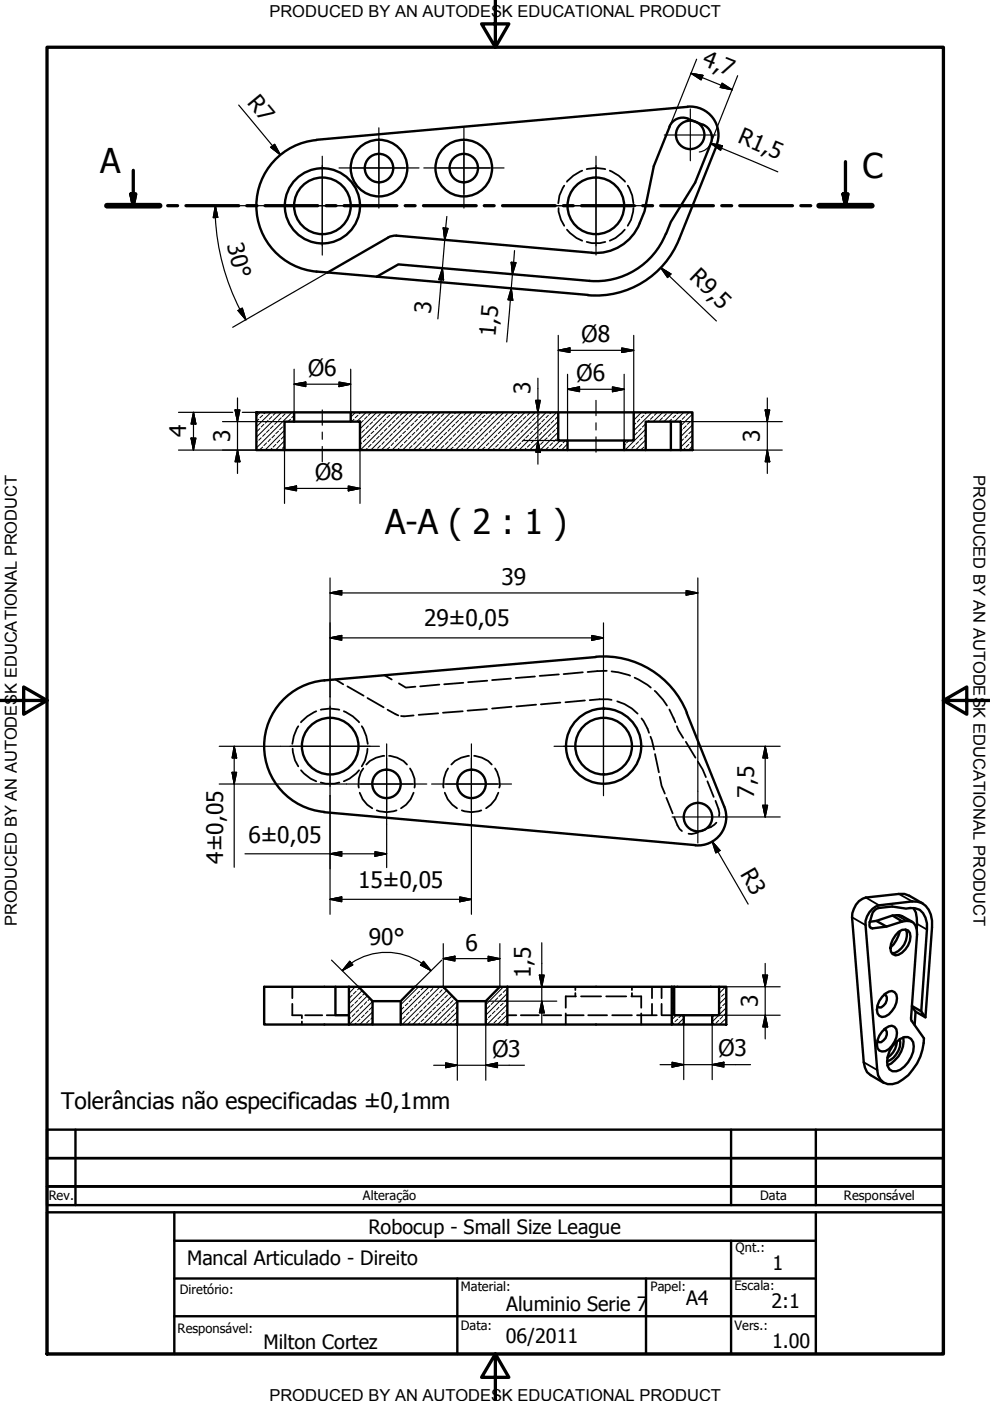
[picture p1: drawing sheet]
<svg xmlns="http://www.w3.org/2000/svg" width="210mm" height="297mm" viewBox="0 0 210 297" stroke-linecap="round" stroke-linejoin="round" font-family="sans-serif">
<!-- layer: Hidden (ISO) -->
<g fill="none" stroke="#000" stroke-width=".38">
<path d="M119.6 39.4l-1 2.1-.2 1.6M123.4 36.2a8.2 8.2 0 0 0-3.2 2.3M124.4 35.9a7.8 7.8 0 0 1 3.9 0M129.3 36.2a8.2 8.2 0 0 1 3.2 2.3M133.1 39.4l.9 2.1 .3 1.6M118.4 44.1v.8l.5 1.7 .7 1.3M120.2 48.7l.6 .7 1.4 1.1 1.2 .5M124.4 51.3l1.1 .2h1.7l1.1-.2M132.5 48.7l-2 1.8-1.2 .5M134.3 44.1l-.5 2.5-.7 1.3M62 158.7l.5 2.5 .7 1.3M63.2 154l-.9 2.1-.3 1.6"/>
<path d="M67.1 150.8a8.2 8.2 0 0 0-3.3 2.3M68 150.5a7.8 7.8 0 0 1 3.9 0M71.1 144.1l1.7 1M72.9 150.8a8.2 8.2 0 0 1 3.2 2.3M73.7 145.5l3.4 2M76.7 154l1 2.1 .3 1.6M77.9 158.7l-.5 2.5-.7 1.3M77.9 148l3.4 2M81.5 143.2l1.6 .9M82.2 150.5l2.3 1.2M84.6 144.9l1.4 .9 2.1-.2M87.7 151.7l-2.7 .1"/>
<path d="M92.9 151.2l-4.1 .4M93.2 145.1l-4.1 .4M98.1 150.8l-4.2 .3M98.2 144.8l-4 .3M103.3 150.4l-4.2 .3M103.3 144.3l-4 .3M108.3 143.9l-4 .3M108.5 149.8l-4.2 .4M113.4 143.4l-4.1 .3M113.7 149.4l-4.2 .4M118.5 143l-4.1 .3M118.8 149l-4.1 .3"/>
<path d="M123.6 142.5l-4.1 .4M124 148.5l-4.1 .4M128.7 142.2l-4.1 .3M129.7 148.4l-2.6-.1-2.1 .1M129.7 142.4l1.4 .1 2.5 .7M130.9 148.7l1.5 .6 1.6 .9 1.2 1.1M134.6 143.7l2.7 1.5 .7 .6M136 152.3l.5 .6 1.1 2.5M137.9 156.2l.8 2.7M138.8 146.5l1.8 1.9 .8 1.2M138.9 159.9l.8 3.9M141.9 150.4l1.3 2.7"/>
<path d="M143.5 154l.3 .8 1 1.6M145.4 157.3l2 3.3M63.8 163.3l.7 .7 1.3 1.1 1.3 .6M68 165.9l1.1 .3h1.8l1-.3M76.1 163.3l-.6 .7-1.4 1.1-1.2 .6M76.3 168.1l.6 1.4 1 1.1 1 .8M77 162.9a5.2 5.2 0 0 0-.9 4.1M79.9 171.8a6 6 0 0 0 4.2 0M81.5 160.3a5.6 5.6 0 0 0-3.8 1.8M82.5 160.3a5.6 5.6 0 0 1 3.8 1.8M86.9 162.9a5.2 5.2 0 0 1 1 4.1M87.7 168.1l-.6 1.4-1 1.1-1.1 .8"/>
<path d="M94.3 168.1l.6 1.4 1 1.1 1 .8M95 162.9a6 6 0 0 0-1 4.1M97.9 171.8a5.8 5.8 0 0 0 4.1 0M99.4 160.3a5.6 5.6 0 0 0-3.7 1.8M100.5 160.3a5.6 5.6 0 0 1 3.8 1.8M105 162.9a5.5 5.5 0 0 1 .9 4.1M105.7 168.1l-.7 1.4-.9 1.1-1 .8M139.9 164.7l.4 1.9 .7 1.7M141.3 169.1l1.3 3.4M142.9 173.3l.7 1.7 .5 .8 .5 .4M148 161.5l1 1.6 .7 1.7M148 176.5l-1.4 .3h-.6"/>
<path d="M149.6 175.8l-1 .4M150 165.7l1.3 3.3M151.7 169.8l.6 1.7 .2 .9v.6M151.9 174.4l-1.2 1-.6 .2M62 212.8v2.5h1.8M62 209.2v2.4M64 215.3v.6M64 216.6v.6M64.7 215.3h3.6M69.3 215.3h1.8M107.6 215.3h1.9M110.4 215.3h3.8"/>
<path d="M115.2 215.3h3.8M120 215.3h3.8M120 214.9v2.3M122 209.2v.7M122 210.6v.7M122.1 211.3h-2.1v2.4M123.2 211.3h4.2M124.7 215.3h4M128.5 211.3h4.3M129.8 215.3h4.2M133.9 211.3h2.1v2.4M134 209.2v.7"/>
<path d="M134 210.6v.7M135.1 215.3h4.2M136 214.9v2.3M138.2 209.2v2.4M138.2 212.8v2.5M140.3 209.2v2.4M140.3 212.8v2.5M140.3 215.3h2.1"/>
</g>
<!-- layer: Visible (ISO) -->
<g fill="none" stroke="#000" stroke-width=".51">
<path d="M67.1 29.7a14 14 0 0 0-12.7 14 14 14 0 0 0 12.7 13.9M67.1 29.6l78.7-7a6 6 0 0 1 6.1 8.2M141.9 26.8a2.96 2.96 0 0 1 4-1.6l3.1 1.2a3 3 0 0 1 1.7 3.9M142 26.8l-3.4 8.4-1.9 9.6-1.1 2.5M150.7 30.3l-3.3 8.4-5.2 8.3-1 2.6M152 30.8l-8 19.9M67.1 57.6l2.4 .2M69.5 57.8l10.4 .9M79.9 58.7l4.6-2.6 40.5 3.4M79.9 58.7l44.8 3.8M82.2 50.4l-12.7 7.4M84 50l-1 .1-.7 .3"/>
<path d="M135.6 47.4a10 10 0 0 1-10.1 6.2l-41.5-3.6M141.2 49.6a16 16 0 0 1-16.2 10M144 50.7a19 19 0 0 1-19.3 11.9M54.4 87.4h8v2h-2.1v6h-5.9zM60.3 95.4h16M62.4 89.4h12M62.4 87.4h12M74.4 87.4h44v6h1.9v2h-44v-6h-1.9zM118.4 87.4h16M120.3 95.4h12M120.3 93.4h12M134.4 87.4h12.4v8h-2.5v-6h-7.4v6h-4.6v-2h2.1z"/>
<path d="M136.9 95.4h7.4M142.2 89.4v6M126.3 139.2a19 19 0 0 1 19.3 11.9M126.4 139.3l-57.6 5M68.8 144.2a14 14 0 0 0-12.8 14 14 14 0 0 0 12.8 13.9M145.6 151.2l8 19.8a6 6 0 0 1-6.1 8.2M68.7 172.2l78.7 7M180.7 194.5l2.4 30.7M189.2 194.1l2.1 1.3-3.3 1.1-2.2-1.3M190.5 197.6l.8-.4 .7-.1 .5 .2a2.65 2.65 0 0 1 0 3.2 3.6 3.6 0 0 1-2.6 2.1 1.66 1.66 0 0 1-1-2.5l.4-.9zM190.8 197.4a7 7 0 0 1-2 3.5M191.3 194.2l-.6-.2-1.5 .1-3.4 1.1-1.4 .2"/>
<path d="M192 197.1a3.6 3.6 0 0 1-.9 3.9l-1.4 1-.6 .1M192.2 195.2l-.9 .2M193.7 192.5a7 7 0 0 1 .7 4.4M197.6 196.6l-1.4 19.1M71.1 209.2h-15.1v8h18M74 209.2h2l3 3.1v4.9h-5M74 209.2h-2.9v6.1h2.9M74 209.2v8M76 209.2h11.9M79 217.2h6M79 212.3h6M87.9 209.2h6.1l3 3.1v4.9h-12v-4.9z"/>
<path d="M94 209.2h12M97 217.2h6M97 212.3h6M107.6 209.2h-1.6l-3 3.1v4.9h4.6M107.6 209.2h44.9M107.6 217.2h34.8M107.6 209.2v8M142.4 209.2v8M142.9 209.2v6.1h2.1v1.9h-2.6M145 215.3h6M145 217.2h6M152.5 209.2h1.5v8h-3v-1.9h1.5z"/>
<path d="M187 218.7a2.05 2.05 0 0 1 2.7-1 2.57 2.57 0 0 1 0 3.1 3.1 3.1 0 0 1-2.7 2.1l-.6-.2a2.65 2.65 0 0 1 0-3.1zM187 211.4a2.05 2.05 0 0 1 2.7-1 2.65 2.65 0 0 1 0 3.1 3.4 3.4 0 0 1-2.7 2.1 1.7 1.7 0 0 1-.9-2.4l.3-1zM187.5 218.2l.3 .2a1.81 1.81 0 0 1-1.4 2.6l-.3-.4M187.5 210.9l.3 .1a1.81 1.81 0 0 1-1.4 2.6l-.3-.3M191.5 219.9a5.7 5.7 0 0 1-3.3 6M193.4 213.4l.7 1.1-.2 2.8M190.1 220.9l.8-.6 .9-.4a1.7 1.7 0 0 1 1.9 2 5.9 5.9 0 0 1-3.6 5.2 1.65 1.65 0 0 1-2-1.9 5.8 5.8 0 0 1 2-4.3zM190.2 220.8a4.4 4.4 0 0 1-2 3.5M190.8 220.3a4.2 4.2 0 0 1-2.7 4.7M195.9 220.1l-.1 1.1"/>
<circle cx="80.4" cy="35.6" r="6"/>
<circle cx="80.4" cy="35.6" r="3"/>
<circle cx="98.3" cy="35.6" r="6"/>
<circle cx="98.3" cy="35.6" r="3"/>
<circle cx="146.3" cy="28.6" r="3"/>
<circle cx="68.4" cy="43.6" r="8"/>
<circle cx="68.4" cy="43.6" r="6"/>
<circle cx="126.3" cy="43.6" r="6"/>
<circle cx="70" cy="158.2" r="6"/>
<circle cx="128" cy="158.2" r="8"/>
<circle cx="128" cy="158.2" r="6"/>
<circle cx="81.9" cy="166.2" r="3"/>
<circle cx="100" cy="166.2" r="3"/>
<circle cx="148" cy="173.2" r="3"/>
</g>
<!-- layer: Visible Narrow (ISO) -->
<path d="M180.7 194.5l2.8 1.6M183.6 190.3l2.8 1.6M184.4 196.5l.6 .3M190.1 194l2.1 1.2M190.6 189.5l2.8 1.6M194.4 195.9l2.1 1.2M183.1 225.2l2.9 1.7" fill="none" stroke="#000" stroke-width=".38"/>
<path d="M188 196.5l-3 .3-.6-.3a4.9 4.9 0 0 1 1-3.5l.8-.5 3-.3 2.9 .4a3.3 3.3 0 0 1 4.1 1.9l.3 1.3v1.3l-1.2 17.3M191.3 194.2l2.1 1.2M192.2 195.2a1.86 1.86 0 0 1 2.2 1.9v1l-1.2 18 2.7 4M195.6 191.6l-2.8-1.7-1-.4h-1.2l-7 .8a4.3 4.3 0 0 0-2.9 4.2M197.6 196.6a5.2 5.2 0 0 0-2.1-5.2l-2.1-.3-7 .8a4.2 4.2 0 0 0-2.9 4.2l2.5 30.8a2.9 2.9 0 0 0 4.4 2.6 11.2 11.2 0 0 0 5.4-8.3M193.4 213.3l1.9 1.1 .9 1.3-2.1-1.2M183.1 225.2l.3 1.2 .4 .9 .8 .7 2.8 1.6" fill="none" stroke="#000" stroke-width=".51"/>
<!-- layer: Section Line (ISO) -->
<g fill="none" stroke="#000" stroke-width=".7">
<path d="M28.3 36.1v7.5M179.3 34.3v9.3M22.7 43.6h11.1M27.7 41.1h1.1l-.5 2.5zM35.6 43.6h2.1M39.4 43.6h11.2M52.3 43.6h2.2M56.2 43.6h11.2M69.2 43.6h2M73 43.6h11.1M85.9 43.6h2.1M89.8 43.6h11.2"/>
<path d="M102.7 43.6h2.1M106.6 43.6h11.1M119.4 43.6h2.1M123.3 43.6h11.2M136.3 43.6h2.1M140.1 43.6h11.2M153 43.6h2.1M156.8 43.6h11.2M169.8 43.6h2.1M173.7 43.6h11.1M178.8 41.1h1l-.5 2.5z"/>
</g>
<path d="M22.7 43.6h11.1M173.7 43.6h11.1" fill="none" stroke="#000" stroke-width="1.2"/>
<path d="M27.7 41.1l.6 2.5zM27.7 41.1h1.1l-.5 2.5zM178.8 41.1l.5 2.5zM178.8 41.1h1l-.5 2.5z" fill="#000" stroke="#000" stroke-width=".7"/>
<!-- layer: Border (ISO) -->
<path d="M10 10h190v277.1h-190zM105 0v10l-2.9-4.9h5.8l-2.9 4.9M0 148.5h10l-5-2.8v5.7l5-2.9M200 148.5l5 2.9v-5.7l-5 2.8h10M105 287.1l2.9 4.9h-5.8l2.9-4.9v9.9" fill="none" stroke="#000" stroke-width=".7"/>
<!-- layer: Title (ANSI) -->
<path d="M10 257h190v30.1h-190zM37 257v30.1M173 257v30.1M37 279.1h136M37 271.1h136M97 271.1v16M155 263.1v24" fill="none" stroke="#000" stroke-width=".51"/>
<!-- layer: Title (ISO) -->
<path d="M10 239.5h190v6h-190h190v10h-190zM16 239.5v16M155 239.5v16M173 239.5v16M200 251.5h-190h190M37 263.1h136M137 271.1v16" fill="none" stroke="#000" stroke-width=".51"/>
<!-- layer: Hatch (ISO) -->
<g fill="none" stroke="#000" stroke-width=".21">
<path d="M54.5 93.6l-.1 .2M54.9 88.9l-.5 .4M55.1 90.9l-.6 .5M55.2 87.4l-.8 .9M55.4 92.8l-.5 .5M55.7 94.8l-.6 .5M55.7 88.1l-.6 .5M55.9 90l-.5 .5M56.3 91.9l-.6 .6M56.3 87.4l-.4 .3M56.5 93.9l-.6 .6M56.8 89.1l-.5 .6"/>
<path d="M57.1 91.1l-.6 .6M57.3 93.1l-.5 .5M57.5 87.4l-3.1 3.1M57.7 95l-.4 .4M57.7 88.3l-.6 .6M57.9 90.3l-.6 .6M58.2 92.3l-.5 .5M58.5 94.2l-.6 .6M58.5 87.5l-.6 .6M58.7 89.5l-.5 .5M59.1 91.4l-.6 .5M59.3 93.3l-.6 .6"/>
<path d="M59.6 95.3v.1M59.6 88.6l-.5 .5M59.7 87.4l-5.3 5.3M59.9 90.5l-.6 .6M60.2 92.5l-.6 .6M60.3 93.5l-1.9 1.9M60.3 91.2l-4.1 4.2M60.3 94.6l-.4 .4M60.3 90.1l-.1 .2M60.5 87.7l-.6 .6M60.8 87.4l-.1 .1M61.6 88.9l-.6 .5"/>
<path d="M61.9 87.4l-7.5 7.6M62.4 89.2l-.2 .2M62.4 88.1l-.6 .5M75.1 88.9l-.6 .5M75.4 87.4l-1 1M75.9 88.1l-.6 .5M76.5 91.9l-.2 .2M76.5 87.4l-.4 .3M76.7 93.9l-.4 .4M77 89.1l-.5 .6M77.3 91.1l-.6 .6M77.6 93.1l-.6 .5"/>
<path d="M77.7 87.4l-2.1 2M77.9 95l-.4 .4M77.9 88.3l-.6 .6M78.1 90.3l-.5 .6M78.4 92.3l-.5 .5M78.7 94.2l-.6 .6M78.7 87.5l-.6 .6M79 89.5l-.6 .5M79.2 91.4l-.5 .5M79.6 93.3l-.6 .6M79.8 95.3v.1M79.8 88.6l-.6 .5"/>
<path d="M79.9 87.4l-3.6 3.5M80.1 90.5l-.5 .6M80.4 92.5l-.6 .6M80.6 94.5l-.5 .5M80.6 87.7l-.5 .6M81 89.7l-.6 .6M81 87.4v.1M81.2 91.7l-.6 .6M81.5 93.6l-.5 .6M81.8 88.9l-.6 .6M82 90.9l-.5 .5M82.1 87.4l-5.8 5.8"/>
<path d="M82.4 92.8l-.6 .5M82.6 94.8l-.6 .5M82.6 88.1l-.6 .5M82.9 90l-.5 .5M83.2 91.9l-.6 .6M83.2 87.4l-.3 .3M83.4 93.9l-.5 .6M83.8 89.1l-.6 .6M84 91.1l-.6 .6M84.3 93.1l-.5 .5M84.4 87.4l-8 8M84.6 95l-.3 .4"/>
<path d="M84.6 88.3l-.6 .6M84.8 90.3l-.5 .6M85.2 92.3l-.6 .5M85.4 94.2l-.6 .6M85.4 87.5l-.6 .6M85.7 89.5l-.5 .5M86 91.4l-.6 .5M86.3 93.3l-.6 .6M86.6 95.3l-.1 .1M86.6 88.6l-.6 .5M86.6 87.4l-8 8M86.8 90.5l-.5 .6"/>
<path d="M87.1 92.5l-.5 .6M87.4 94.5l-.6 .5M87.4 87.7l-.6 .6M87.7 89.7l-.6 .6M87.8 87.4l-.1 .1M87.9 91.7l-.5 .6M88.3 93.6l-.6 .6M88.5 88.9l-.6 .6M88.8 90.9l-.5 .5M88.8 87.4l-8 8M89.1 92.8l-.6 .5M89.3 94.8l-.5 .5"/>
<path d="M89.3 88.1l-.5 .5M89.7 90l-.6 .5M89.9 91.9l-.6 .6M90 87.4l-.3 .3M90.2 93.9l-.5 .6M90.5 89.1l-.6 .6M90.7 91.1l-.5 .6M91.1 93.1l-.6 .5M91.1 87.4l-8 8M91.3 95l-.3 .4M91.3 88.3l-.6 .6M91.6 90.3l-.5 .6"/>
<path d="M91.9 92.3l-.6 .5M92.1 94.2l-.5 .6M92.1 87.5l-.5 .6M92.5 89.5l-.6 .5M92.7 91.4l-.6 .5M93 93.3l-.5 .6M93.3 95.3l-.1 .1M93.3 88.6l-.6 .5M93.3 87.4l-8 8M93.5 90.5l-.5 .6M93.9 92.5l-.6 .6M94.1 94.5l-.6 .5"/>
<path d="M94.1 87.7l-.6 .6M94.4 89.7l-.5 .6M94.5 87.4l-.1 .1M94.7 91.7l-.6 .6M95 93.6l-.6 .6M95.2 88.9l-.5 .6M95.5 90.9l-.5 .5M95.6 87.4l-8 8M95.8 92.8l-.6 .5M96.1 94.8l-.6 .5M96.1 88.1l-.6 .5M96.4 90l-.6 .5"/>
<path d="M96.6 91.9l-.5 .6M96.7 87.4l-.3 .3M97 93.9l-.6 .6M97.2 89.1l-.6 .6M97.5 91.1l-.5 .6M97.8 93.1l-.6 .5M97.9 87.4l-8 8M98 95l-.3 .4M98 88.3l-.5 .6M98.4 90.3l-.6 .6M98.6 92.3l-.6 .5M98.9 94.2l-.5 .6"/>
<path d="M98.9 87.5l-.5 .6M99.2 89.5l-.6 .5M99.4 91.4l-.5 .5M99.8 93.3l-.6 .6M100 95.3l-.1 .1M100 88.6l-.6 .5M100.1 87.4l-8 8M100.3 90.5l-.5 .6M100.6 92.5l-.6 .6M100.8 94.5l-.5 .5M100.8 87.7l-.5 .6M101.2 89.7l-.6 .6"/>
<path d="M101.2 87.4v.1M101.4 91.7l-.6 .6M101.7 93.6l-.5 .6M102 88.9l-.6 .6M102.2 90.9l-.5 .5M102.4 87.4l-8 8M102.6 92.8l-.6 .5M102.8 94.8l-.6 .5M102.8 88.1l-.6 .5M103.1 90l-.5 .5M103.4 91.9l-.6 .6M103.4 87.4l-.3 .3"/>
<path d="M103.7 93.9l-.6 .6M103.9 89.1l-.5 .6M104.2 91.1l-.5 .6M104.5 93.1l-.6 .5M104.6 87.4l-8 8M104.8 95l-.3 .4M104.8 88.3l-.6 .6M105.1 90.3l-.6 .6M105.3 92.3l-.5 .5M105.7 94.2l-.6 .6M105.7 87.5l-.6 .6M105.9 89.5l-.6 .5"/>
<path d="M106.2 91.4l-.5 .5M106.5 93.3l-.6 .6M106.7 95.3v.1M106.7 88.6l-.5 .5M106.8 87.4l-8 8M107.1 90.5l-.6 .6M107.3 92.5l-.6 .6M107.6 94.5l-.5 .5M107.6 87.7l-.5 .6M107.9 89.7l-.6 .6M107.9 87.4v.1M108.1 91.7l-.5 .6"/>
<path d="M108.5 93.6l-.6 .6M108.7 88.9l-.6 .6M109 90.9l-.5 .5M109.1 87.4l-8 8M109.3 92.8l-.6 .5M109.5 94.8l-.5 .5M109.5 88.1l-.5 .5M109.9 90l-.6 .5M110.1 91.9l-.6 .6M110.2 87.4l-.3 .3M110.4 93.9l-.5 .6M110.7 89.1l-.6 .6"/>
<path d="M110.9 91.1l-.5 .6M111.3 93.1l-.6 .5M111.3 87.4l-8 8M111.5 95l-.3 .4M111.5 88.3l-.6 .6M111.8 90.3l-.5 .6M112.1 92.3l-.6 .5M112.4 94.2l-.6 .6M112.4 87.5l-.6 .6M112.6 89.5l-.5 .5M112.9 91.4l-.5 .5M113.2 93.3l-.6 .6"/>
<path d="M113.5 95.3l-.1 .1M113.5 88.6l-.6 .5M113.5 87.4l-8 8M113.8 90.5l-.6 .6M114 92.5l-.5 .6M114.4 94.5l-.6 .5M114.4 87.7l-.6 .6M114.6 89.7l-.6 .6M114.7 87.4l-.1 .1M114.9 91.7l-.5 .6M115.2 93.6l-.6 .6M115.4 88.9l-.5 .6"/>
<path d="M115.8 90.9l-.6 .5M115.8 87.4l-8 8M116 92.8l-.6 .5M116.3 94.8l-.5 .5M116.3 88.1l-.5 .5M116.6 90l-.6 .5M116.8 91.9l-.5 .6M116.9 87.4l-.3 .3M117.2 93.9l-.6 .6M117.4 89.1l-.6 .6M117.7 91.1l-.5 .6M118 93.1l-.6 .5"/>
<path d="M118 87.4l-8 8M118.2 95l-.3 .4M118.2 88.3l-.5 .6M118.4 91.6l-3.8 3.8M118.4 89.3l-6.1 6.1M118.4 92.7l-.2 .1M118.4 90.5l-.4 .4M118.8 93.4l-2 2M119.1 94.2l-.5 .6M119.9 93.4l-.5 .5M120.2 95.3l-.1 .1M120.3 94.1l-1.2 1.3"/>
<path d="M132.6 94.2l-.3 .2M133.3 93.4l-.5 .5M133.7 95.3l-.1 .1M134.6 94.5l-.6 .5M134.6 87.7l-.2 .2M134.8 89.7l-.4 .5M134.9 87.4l-.1 .1M135.1 91.7l-.5 .6M135.4 93.6l-.6 .6M135.6 88.9l-.5 .6M136 90.9l-.6 .5M136 87.4l-1.6 1.7"/>
<path d="M136.2 92.8l-.6 .5M136.5 94.8l-.5 .5M136.5 88.1l-.5 .5M136.8 90l-.6 .5M136.9 93.3l-2.2 2.1M136.9 91l-4.4 4.4M136.9 94.3l-.1 .2M136.9 92.1l-.4 .4M137.2 87.4l-.4 .3M137.6 89.1l-.2 .3M138.2 87.4l-3.8 3.9M138.5 88.3l-.6 .6"/>
<path d="M139.3 87.5l-.6 .6M140.5 88.6l-.6 .5M140.5 87.4l-2 2M141.3 87.7l-.6 .6M141.6 87.4l-.1 .1M142.4 88.9l-.5 .5M142.7 87.4l-1.9 2M143.3 88.1l-.6 .5M143.9 87.4l-.4 .3M144.3 89.1l-.2 .3M144.7 91.1l-.4 .3M144.9 93.1l-.6 .5"/>
<path d="M145 87.4l-2 2M145.2 95l-.4 .4M145.2 88.3l-.5 .6M145.5 90.3l-.6 .6M145.7 92.3l-.5 .5M146 94.2l-.5 .6M146 87.5l-.5 .6M146.3 89.5l-.6 .5M146.6 91.4l-.6 .5M146.8 94.5l-.8 .9M146.8 92.3l-2.5 2.5M146.8 90.1l-2.5 2.5"/>
<path d="M146.8 87.8l-2.5 2.5M146.8 93.5l-.5 .4M146.8 88.9l-.2 .2M74.1 213.8l-.1 .2M74.2 209.2l-.2 .3M74.4 215.8l-.4 .4M74.7 211l-.6 .6M74.9 213l-.5 .5M75.2 214.9l-.5 .6M75.3 209.2l-1.3 1.4M75.5 216.9l-.3 .3M75.5 210.2l-.6 .5"/>
<path d="M75.8 212.1l-.6 .6M76.1 214.1l-.6 .5M76.2 209.5l-.4 .4M76.3 216.1l-.5 .5M76.6 211.3l-.5 .5M76.8 210l-2.8 2.8M76.9 213.2l-.6 .6M77.2 215.2l-.6 .6M77.3 210.6l-.4 .4M77.5 217.2h-.1M77.7 212.4l-.5 .6M77.9 211.1l-3.9 4"/>
<path d="M78 214.4l-.5 .5M78.3 216.3l-.6 .6M78.4 211.7l-.4 .4M78.9 213.5l-.6 .6M79 216.8l-.5 .4M79 214.6l-2.7 2.6M79 212.3l-5 4.9M79 215.7l-.4 .4M85 216.3v.1M85.6 213.5l-.6 .6M85.9 215.5l-.6 .6M86.5 212.7l-.6 .5"/>
<path d="M86.7 214.6l-.5 .6M87 216.6l-.5 .6M87.3 211.8l-.6 .6M87.6 213.8l-.6 .6M87.9 215.8l-.6 .5M88.1 211l-.5 .6M88.4 213l-.5 .5M88.7 214.9l-.6 .6M88.8 209.2l-3.8 3.8M89 216.9l-.4 .3M89 210.2l-.6 .5M89.3 212.1l-.6 .6"/>
<path d="M89.5 214.1l-.5 .5M89.9 216.1l-.6 .5M89.9 209.3l-.6 .6M90.1 211.3l-.6 .5M90.4 213.2l-.5 .6M90.7 215.2l-.6 .6M90.9 217.2h.1M90.9 210.4l-.5 .6M91 209.2l-6 6.1M91.2 212.4l-.5 .6M91.5 214.4l-.6 .5M91.8 216.3l-.6 .6"/>
<path d="M91.8 209.6l-.6 .6M92.1 211.6l-.6 .5M92.1 209.2v.1M92.3 213.5l-.5 .6M92.6 215.5l-.5 .6M92.9 210.7l-.6 .6M93.2 212.7l-.6 .5M93.3 209.2l-8 8M93.5 214.6l-.6 .6M93.7 216.6l-.5 .6M93.7 209.9l-.5 .5M94 211.8l-.5 .6"/>
<path d="M94.2 209.5l-.2 .1M94.3 213.8l-.6 .6M94.6 215.8l-.6 .5M94.7 210l-7.2 7.2M94.9 211l-.6 .6M95.2 213l-.6 .5M95.3 210.6l-.1 .1M95.4 214.9l-.5 .6M95.7 216.9l-.3 .3M95.9 211.1l-6.2 6.1M96 212.1l-.6 .6M96.3 214.1l-.6 .5"/>
<path d="M96.5 211.7l-.2 .1M96.6 216.1l-.6 .5M97 216.8l-.5 .4M97 214.5l-2.8 2.7M97 212.3l-5 4.9M97 215.6l-.2 .2M97 213.4l-.4 .4M103 214.1h.1M103.3 216.1l-.3 .3M103.9 213.2l-.6 .6M104.1 215.2l-.5 .6M104.4 217.2h-.1"/>
<path d="M104.7 212.4l-.6 .6M105 214.4l-.6 .5M105.3 216.3l-.6 .6M105.5 211.6l-.5 .5M105.8 213.5l-.5 .6M106.1 215.5l-.6 .6M106.4 210.7l-.6 .6M106.7 212.7l-.6 .5M106.7 209.2l-3.7 3.8M106.9 214.6l-.5 .6M107.3 216.6l-.6 .6M107.3 209.9l-.6 .5"/>
<path d="M107.5 211.8l-.6 .6M107.6 215.1l-2.1 2.1M107.6 212.9l-4.3 4.3M107.6 210.6l-4.6 4.7M107.6 216.3h-.1M107.6 214l-.3 .4M107.6 209.5l-.1 .1M142.6 214.9l-.2 .2M142.7 209.2l-.3 .3M142.9 216.9l-.4 .3M142.9 214.6h.1M142.9 210.2l-.5 .4"/>
<path d="M142.9 213.5l-.5 .4M142.9 211.3l-.5 .4M142.9 212.3l-.3 .4M143.4 215.3l-1 .9M143.7 216.1l-.6 .5M144.5 215.3l-.5 .5M144.8 217.2h.1M145 215.9l-1.4 1.3M151.3 215.3l-.3 .2M151.6 217.2h-.1M152.4 215.3l-1.4 1.3M152.4 216.3l-.6 .6"/>
<path d="M152.7 211.6l-.2 .2M152.8 209.2l-.1 .1M153 213.5l-.5 .5M153.2 215.5l-.5 .6M153.5 210.7l-.5 .6M153.8 212.7l-.6 .5M153.9 209.2l-1.4 1.4M154 215.9l-1.4 1.3M154 213.7l-1.5 1.4M154 211.4l-1.5 1.5M154 217l-.2 .2M154 214.7l-.5 .5"/>
<path d="M154 210.3l-.2 .1"/>
</g>
<!-- layer: Dimension (ISO) -->
<g fill="none" stroke="#000" stroke-width=".25">
<path d="M146.5 15.5l2.5 .5-.3 .9zM146.5 15.5l8.8 3.5M147.7 12.6l-5.7 14.2M153.1 17.6l2.2 1.4-2.6-.5zM156.4 16.1l-5 12.4M50.6 22.3l8.8 10.5M57.4 31.2l.8-.6 1.2 2.2zM150.7 30.4l2.5 .5-.4 1zM150.7 30.4l14.2 6M150.7 30.3a3 3 0 0 1-2.4 1.9M151.4 28.7l-.7 1.6M42.5 43.6h15.3"/>
<path d="M45.7 43.6l.5 2.5-1 .1zM45.7 43.6v2.5M45.7 46.1a48.4 48.4 0 0 0 5.2 19.5M69.5 57.8l-20.2 11.6M93.8 56.9l.2 2.5-1-.1zM94 48.3l1 .1-.7 2.4zM94.7 45.9l-1.9 21.7M108.4 55.6l1 .1-.8 2.5zM109.1 53.1l-1.7 19.4M140.1 56.8l2.1 1.3-.7 .8zM140.1 56.8l11.8 11.3M50.5 65.8l.9-.5 .7 2.5z"/>
<path d="M50.9 65.6l1.2 2.2M62.4 78.3v9.1M74.4 78.3v9.1M108.4 61.1l.3 2.6-1-.2zM118.4 74.3l2.4-.5v.9zM118.4 74.3h16M118.4 71.1v16.3M120.3 79.4v14h-9.4M131.8 73.8l2.6 .5-2.6 .4zM132.3 79.4v14M134.4 71.1v16.3M37.8 95.4h22.5v11.3"/>
<path d="M37.8 87.4h11.5M40.5 92.9h1l-.5 2.5zM41 87.4l.5 2.5h-1zM41 87.4v8M47.2 89.4h15.2M49.8 86.9h1.1l-.5 2.5zM50.4 95.4l.5 2.5h-1.1zM50.4 84.4v16M51.4 87.4h3M62.4 81.5l2.4-.5v1zM62.4 81.5h12M71.9 81l2.5 .5-2.5 .5z"/>
<path d="M76.3 95.4v11.3M113.6 84.9h1l-.6 2.5zM114 93.4l.6 2.5h-1zM114 80.2v18.2M120.3 82.5l2.6-.5v1zM120.3 82.5h12M129.9 82l2.4 .5-2.4 .5zM144.3 89.4h21.6M144.3 95.4h21.6M162.2 86.9h1l-.5 2.5zM162.7 95.4l.5 2.5h-1zM162.7 84.4v16"/>
<path d="M60.3 103.6l2.6-.6v1.1zM60.3 103.6h16M73.9 103l2.4 .6-2.4 .5zM70 135.2l2.5-.5v1zM70 125.7l2.5-.5v1zM70 135.2h58M70 122.5v25.3M70 125.7h78M125.5 134.7l2.5 .5-2.5 .5zM128 132.1v15.7M145.5 125.2l2.5 .5-2.5 .5zM148 122.5v45.3"/>
<path d="M46.5 158.2h13M49.7 158.2l.5 2.5h-1zM49.7 158.2v25.7M138.5 158.2h26.9M162.2 158.2l.6 2.5h-1.1zM162.2 158.2v15M46.5 166.2h23.3M49.2 163.8h1l-.5 2.4zM70 168.7v25.2M70.1 166.2h3.4M82 174.7v9.2M99.9 174.7v19.2"/>
<path d="M151 178.4l1.7 1.9-.9 .5zM151 178.4l7.6 13.3M153.5 173.2h11.9M161.7 170.7h1.1l-.6 2.5zM51.9 181h30.1M70 190.7l2.5-.5v1zM70 181l2.5-.4v.9zM70 190.7h29.9M79.5 180.6l2.5 .4-2.5 .5zM97.5 190.2l2.4 .5-2.4 .5zM114.9 199.9v17.3M70.3 203.6l5.7 5.6"/>
<path d="M74.2 203.8l.6 .8-2.2 1.2zM74.5 204.2a13.3 13.3 0 0 1 14.9 0M74.5 204.2l-1.9 1.6M89.5 204.2l1.9 1.6M89.8 203.8l1.6 2-2.2-1.2zM93.7 203.6l-5.8 5.6M94 203.2l2.5-.5v1.1zM94 203.2h12M94 200.1v9.1M97 217.2v11.8M103 217.2v11.8M103 212.3h15"/>
<path d="M103.5 202.7l2.5 .5-2.5 .6zM106 200.1v9.1h12M114.4 206.7h1l-.5 2.5zM114.9 212.3l.5 2.4h-1zM145 217.2v11.7M150.7 209.2h14.7M151 217.2v11.7M151 215.3h14.4M161.7 206.7h1.1l-.6 2.5zM162.2 215.3l.6 2.4h-1.1zM162.2 204.3v16M91.9 225.9h19.3"/>
<path d="M94.5 225.3l2.5 .6-2.5 .5zM103 225.9l2.5-.6v1.1zM140 225.7h19.1M142.5 225.2l2.5 .5-2.5 .5zM151 225.7l2.5-.5v1z"/>
</g>
<g fill="#000" stroke="#000" stroke-width=".25">
<path d="M146.5 15.5l2.5 .5zM146.5 15.5l2.5 .5-.3 .9zM152.7 18.5l2.6 .5zM153.1 17.6l2.2 1.4-2.6-.5zM57.4 31.2l2 1.6zM57.4 31.2l.8-.6 1.2 2.2zM150.7 30.4l2.5 .5zM150.7 30.4l2.5 .5-.4 1zM45.7 43.6l.5 2.5zM45.7 43.6l.5 2.5-1 .1zM94 48.3l.3 2.5zM94 48.3l1 .1-.7 2.4z"/>
<path d="M93.8 56.9l.2 2.5zM93.8 56.9l.2 2.5-1-.1zM108.4 55.6l.2 2.6zM108.4 55.6l1 .1-.8 2.5zM140.1 56.8l2.1 1.3zM140.1 56.8l2.1 1.3-.7 .8zM50.5 65.8l1.6 2zM50.5 65.8l.9-.5 .7 2.5zM108.4 61.1l.3 2.6zM108.4 61.1l.3 2.6-1-.2zM118.4 74.3l2.4-.5zM118.4 74.3l2.4-.5v.9z"/>
<path d="M131.8 74.7l2.6-.4zM131.8 73.8l2.6 .5-2.6 .4zM40.5 92.9l.5 2.5zM40.5 92.9h1l-.5 2.5zM41 87.4l.5 2.5zM41 87.4l.5 2.5h-1zM49.8 86.9l.6 2.5zM49.8 86.9h1.1l-.5 2.5zM50.4 95.4l.5 2.5zM50.4 95.4l.5 2.5h-1.1zM62.4 81.5l2.4-.5zM62.4 81.5l2.4-.5v1z"/>
<path d="M71.9 82l2.5-.5zM71.9 81l2.5 .5-2.5 .5zM113.6 84.9l.4 2.5zM113.6 84.9h1l-.6 2.5zM114 93.4l.6 2.5zM114 93.4l.6 2.5h-1zM120.3 82.5l2.6-.5zM120.3 82.5l2.6-.5v1zM129.9 83l2.4-.5zM129.9 82l2.4 .5-2.4 .5zM162.2 86.9l.5 2.5zM162.2 86.9h1l-.5 2.5z"/>
<path d="M162.7 95.4l.5 2.5zM162.7 95.4l.5 2.5h-1zM60.3 103.6l2.6-.6zM60.3 103.6l2.6-.6v1.1zM73.9 104.1l2.4-.5zM73.9 103l2.4 .6-2.4 .5zM70 135.2l2.5-.5zM70 135.2l2.5-.5v1zM70 125.7l2.5-.5zM70 125.7l2.5-.5v1zM125.5 135.7l2.5-.5zM125.5 134.7l2.5 .5-2.5 .5z"/>
<path d="M145.5 126.2l2.5-.5zM145.5 125.2l2.5 .5-2.5 .5zM49.2 163.8l.5 2.4zM49.2 163.8h1l-.5 2.4zM49.7 158.2l.5 2.5zM49.7 158.2l.5 2.5h-1zM161.7 170.7l.5 2.5zM161.7 170.7h1.1l-.6 2.5zM162.2 158.2l.6 2.5zM162.2 158.2l.6 2.5h-1.1zM70 190.7l2.5-.5zM70 190.7l2.5-.5v1z"/>
<path d="M70 181l2.5-.4zM70 181l2.5-.4v.9zM79.5 181.5l2.5-.5zM79.5 180.6l2.5 .4-2.5 .5zM97.5 191.2l2.4-.5zM97.5 190.2l2.4 .5-2.4 .5zM151 178.4l1.7 1.9zM151 178.4l1.7 1.9-.9 .5zM74.2 203.8l-1.6 2zM74.2 203.8l.6 .8-2.2 1.2zM89.2 204.6l2.2 1.2zM89.8 203.8l1.6 2-2.2-1.2z"/>
<path d="M94 203.2l2.5-.5zM94 203.2l2.5-.5v1.1zM103.5 203.8l2.5-.6zM103.5 202.7l2.5 .5-2.5 .6zM114.4 206.7l.5 2.5zM114.4 206.7h1l-.5 2.5zM114.9 212.3l.5 2.4zM114.9 212.3l.5 2.4h-1zM161.7 206.7l.5 2.5zM161.7 206.7h1.1l-.6 2.5zM162.2 215.3l.6 2.4zM162.2 215.3l.6 2.4h-1.1z"/>
<path d="M94.5 226.4l2.5-.5zM94.5 225.3l2.5 .6-2.5 .5zM103 225.9l2.5-.6zM103 225.9l2.5-.6v1.1zM142.5 226.2l2.5-.5zM142.5 225.2l2.5 .5-2.5 .5zM151 225.7l2.5-.5zM151 225.7l2.5-.5v1z"/>
</g>
<!-- layer: Center Mark (ISO) -->
<g fill="none" stroke="#000" stroke-width=".25">
<path d="M68.3 35.1v17M68.3 33.1v21M71.9 35.6h16.9M74.9 35.6h11M80.3 30.1v11M80.3 27.1v17M89.9 35.6h17M92.8 35.6h11M98.4 30.1v11M98.4 27.1v17M126.4 35.1v17M126.4 33.1v21"/>
<path d="M140.8 28.6h11M146.4 23.1v11M57.8 43.6h21.1M59.9 43.6h16.9M115.8 43.6h21M117.9 43.6h17M59.5 158.2h21M61.5 158.2h17M70 149.7v17M70 147.8v20.9M82 157.7v17M99.9 157.7v17"/>
<path d="M117.5 158.2h21M119.5 158.2h17M128 149.7v17M128 147.8v20.9M73.5 166.2h17M76.5 166.2h11M82 160.7v11.1M91.5 166.2h17M94.5 166.2h11M99.9 160.7v11.1M142.5 173.2h11M148 167.8v10.9"/>
</g>
<!-- layer: Centerline (ISO) -->
<path d="M68.3 86.9v3.3M68.3 91.6v1.5M68.3 94.7v3.2M126.4 84.9v3.2M126.4 89.6v1.6M126.4 92.6v3.3" fill="none" stroke="#000" stroke-width=".25"/>
<g font-size="7.2">
<text x="21.2" y="36.6">A</text>
<text x="182.9" y="37.6">C</text>
<text x="81.7" y="113.3">A-A ( 2 : 1 )</text>
</g>
<g font-size="4.8">
<text x="148.7" y="13.8" transform="rotate(22 148.7 13.8)">4,7</text>
<text x="52.3" y="21.9" transform="rotate(50 52.3 21.9)">R7</text>
<text x="156.2" y="30.1" transform="rotate(23 156.2 30.1)">R1,5</text>
<text x="48.1" y="52" transform="rotate(75 48.1 52)">30°</text>
<text x="146" y="59" transform="rotate(44 146 59)">R9,5</text>
<text x="91.3" y="66.7" transform="rotate(-85 91.3 66.7)">3</text>
<text x="105.1" y="71.5" transform="rotate(-85 105.1 71.5)">1,5</text>
<text x="123.3" y="72.4">Ø8</text>
<text x="65.3" y="79.7">Ø6</text>
<text x="112.5" y="83.6" transform="rotate(-90 112.5 83.6)">3</text>
<text x="122.2" y="80.8">Ø6</text>
<text x="39.5" y="92.7" transform="rotate(-90 39.5 92.7)">4</text>
<text x="48.8" y="93.7" transform="rotate(-90 48.8 93.7)">3</text>
<text x="161.1" y="93.7" transform="rotate(-90 161.1 93.7)">3</text>
<text x="66.8" y="101.8">Ø8</text>
<text x="106.4" y="124.1">39</text>
<text x="89.9" y="132.8">29±0,05</text>
<text x="159.9" y="169.1" transform="rotate(-90 159.9 169.1)">7,5</text>
<text x="52.7" y="178.7">6±0,05</text>
<text x="47.3" y="183.1" transform="rotate(-90 47.3 183.1)">4±0,05</text>
<text x="156.8" y="185.4" transform="rotate(60 156.8 185.4)">R3</text>
<text x="75.9" y="188.3">15±0,05</text>
<text x="78.2" y="200.3">90°</text>
<text x="98.7" y="201.7">6</text>
<text x="112.5" y="207.4" transform="rotate(-90 112.5 207.4)">1,5</text>
<text x="160.7" y="213.5" transform="rotate(-90 160.7 213.5)">3</text>
<text x="104.4" y="224.1">Ø3</text>
<text x="152.3" y="224">Ø3</text>
<text x="13" y="235.1">Tolerâncias não especificadas ±0,1mm</text>
</g>
<g font-size="4.2">
<text x="78.1" y="261.5">Robocup - Small Size League</text>
<text x="39.7" y="268.2">Mancal Articulado - Direito</text>
<text x="163.8" y="269.2">1</text>
<text x="107.3" y="278">Aluminio Serie 7</text>
<text x="145.5" y="276.7">A4</text>
<text x="163.6" y="277.3">2:1</text>
<text x="55.9" y="286.1">Milton Cortez</text>
<text x="107.3" y="284.7">06/2011</text>
<text x="163.7" y="285.9">1.00</text>
</g>
<g font-size="3.5">
<text x="57.1" y="3.6">PRODUCED BY AN AUTODESK EDUCATIONAL PRODUCT</text>
<text x="206.4" y="100.7" transform="rotate(90 206.4 100.7)">PRODUCED BY AN AUTODESK EDUCATIONAL PRODUCT</text>
<text x="3.6" y="196.4" transform="rotate(-90 3.6 196.4)">PRODUCED BY AN AUTODESK EDUCATIONAL PRODUCT</text>
<text x="57.1" y="297">PRODUCED BY AN AUTODESK EDUCATIONAL PRODUCT</text>
</g>
<g font-size="2.7">
<text x="10.4" y="254.5">Rev.</text>
<text x="77" y="254.5">Alteração</text>
<text x="161.2" y="254.5">Data</text>
<text x="178.9" y="254.4">Responsável</text>
<text x="156" y="265.4">Qnt.:</text>
<text x="38.1" y="274.4">Diretório:</text>
<text x="97.7" y="273.7">Material:</text>
<text x="137.9" y="273.8">Papel:</text>
<text x="155.7" y="273.6">Escala:</text>
<text x="97.7" y="282">Data:</text>
<text x="155.7" y="282">Vers.:</text>
<text x="37.7" y="282.6">Responsável:</text>
</g>
</svg>
